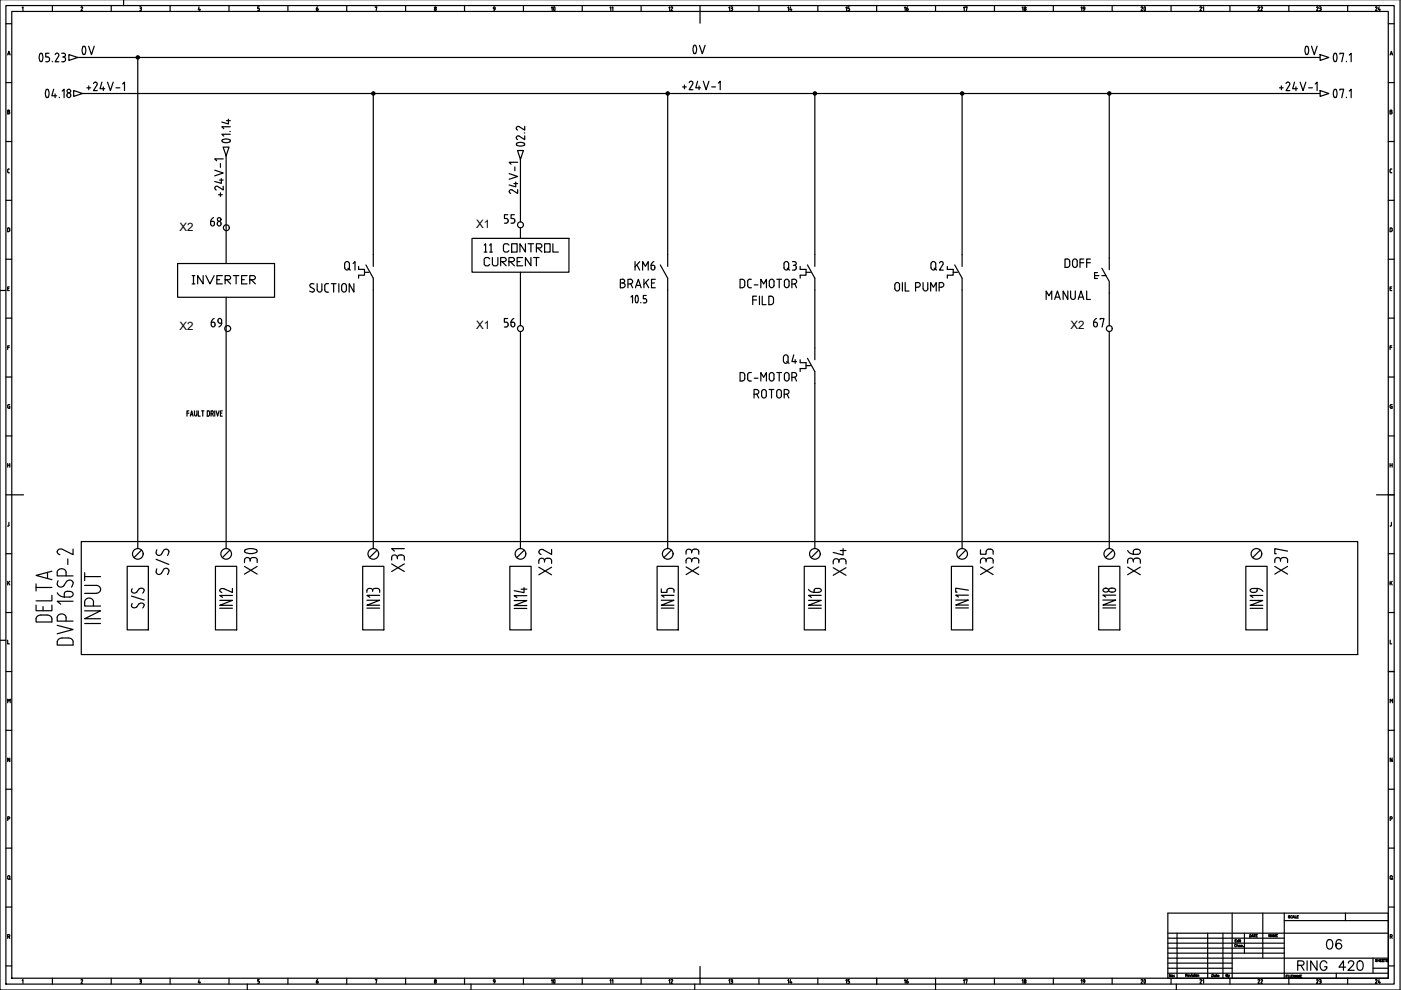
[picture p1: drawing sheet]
<svg xmlns="http://www.w3.org/2000/svg" width="297mm" height="210mm" viewBox="0 0 297 210" stroke-linecap="round" stroke-linejoin="round" font-family="sans-serif">
<!-- layer: 035 -->
<g fill="none" stroke="#000" stroke-width=".25">
<path d="M26.2 -.1v1.3M296.8 -.1v210h-296.8v-210M1.2 5h1.3M1.2 17.5h1.3M1.6 11.7l.3-.8 .2 .8M1.7 11.4h.4M2.5 2.4h291.8v205h-291.8zM4.7 1.6l.2-.1v.8M11.1 1.2v1.2M17.2 1.6l.1-.1h.2l-.3 .8h.3M23.6 1.2v1.2M29.6 1.5h.3l-.1 .3"/>
<path d="M29.6 2.3h.2M29.7 1.8h.1M29.8 1.8l.2 .2M30 2v.1M30 2.1l-.2 .1M36.1 1.2v1.2M42.2 1.5l-.2 .6h.5M42.4 1.9v.4M48.6 1.2v1.2M54.6 2.3h.2M54.9 1.5h-.3v.3l.4 .2M55 2v.1"/>
<path d="M55 2.1l-.2 .1M61 1.2v1.2M73.5 1.2v1.2M79.6 1.6l.3-.1-.2 .8M86 1.2v1.2M92.5 2v.1M92.5 2l-.2-.2-.2 .3 .2 .1 .2-.1M98.5 1.2v1.2M111 1.2v1.2M123.4 1.2v1.2M135.9 1.2v1.2M148.4 1.2v1.2"/>
<path d="M160.9 1.2v1.2M173.4 1.2v1.2M185.9 1.2v1.2M198.4 1.2v1.2M210.8 1.2v1.2M223.3 1.2v1.2M235.8 1.2v1.2M248.3 1.2v1.2M260.8 1.2v1.2M273.3 1.2v1.2M285.7 1.2v1.2M294.3 5h1.3"/>
<path d="M294.3 17.5h1.3M294.7 11.7l.3-.8 .3 .8M294.8 11.4h.4M1.2 30h1.3M1.6 36.4l.2 .2M1.6 23.7h.2M1.8 36.6h.2M1.8 35.8h.2M1.8 35.8l-.2 .2v.4M1.9 23.3l.1 .2-.1 .2 .2 .2-.1 .2h-.4v-.7h.2M294.3 30h1.3M294.7 36.4l.4 .2"/>
<path d="M294.7 23.7h.2M294.9 23.4h-.2v.7h.2M294.9 23.3l.2 .2-.2 .2 .3 .2-.3 .2M295.1 35.8l-.3 .1-.1 .5M1.2 42.5h1.3M1.2 55h1.3M1.8 48.3h-.2v.8h.2M1.8 48.3a.5 .5 0 0 1 .2 .7l-.2 .1M294.3 42.5h1.3M294.3 55h1.3M294.9 49.1l.2-.1 .1-.4-.1-.2-.4-.1v.8h.2M0 61.6h1.2"/>
<path d="M1.2 67.5h1.3M1.2 79.9h1.3M1.6 61.2h.3M1.6 73.7h.4M2 60.8h-.4v.8h.4M2 73.3h-.4v.8M294.3 67.5h1.3M294.3 79.9h1.3M294.7 61.2h.3M294.7 73.7h.4M295.1 60.8h-.4v.8h.4M295.1 73.3h-.4v.8"/>
<path d="M1.2 92.4h1.3M1.6 98.6h.5M1.6 98.3v.8M1.9 86.1h.2v.5h-.3M2.1 85.8h-.4l-.1 .2v.3l.3 .3M2.1 98.3v.8M294.3 92.4h1.3M294.7 86v.4M294.7 98.3v.8M294.7 98.6h.5M294.7 86.3l.3 .3M295 86.1h.2v.5h-.2"/>
<path d="M295.2 85.8h-.4l-.1 .2M295.2 98.3v.8M1.2 104.9h1.3M1.2 117.4h1.3M1.6 111.5h.1M1.9 110.8v.6l-.2 .1M294.3 104.9h1.3M294.3 117.4h1.3M295 110.8v.6l-.3 .1M0 135.8h1.2M1.2 129.9h1.3M1.6 135.7v.8h.4"/>
<path d="M1.6 123.2v.8M1.8 123.5l.3 .5M2.1 123.2l-.5 .5M294.3 129.9h1.3M294.7 123.2v.8M294.7 135.7v.8h.4M294.9 123.5l.3 .5M295.2 123.2l-.5 .5M1.2 142.4h1.3M1.2 154.8h1.3M1.6 149v-.8l.3 .4 .3-.4v.8M294.4 142.4h1.2"/>
<path d="M294.4 154.8h1.2M294.7 149v-.8l.3 .4 .3-.4v.8M1.2 167.3h1.3M1.2 179.8h1.3M1.6 173.6h.4v-.4h-.4v.8M2.1 160.7v.8l-.5-.8v.8M294.4 167.3h1.2M294.4 179.8h1.2M294.7 173.6h.4v-.4h-.4v.8M295.2 160.7v.8l-.5-.8v.8M1.2 192.3h1.3M1.6 186.2v-.3l.3-.3 .2 .3v.3"/>
<path d="M1.6 186.2l.3 .3 .2-.3M1.6 198.6l.4-.1v-.3h-.4v.8M1.9 198.6l.2 .4M1.9 186.3l.3 .2M247.6 200h24.7M247.6 198.9h24.7M249.6 197.9v9.5M256.1 197.9v9.5M259.3 197.9v9.5M263.8 197.9v4.2M267.7 193.6v9.6M272.3 195.2h22"/>
<path d="M285.3 193.6v1.6M294.4 192.3h1.2M294.7 186.2v-.3l.3-.3 .2 .3v.3M294.7 186.2l.3 .3 .2-.3M294.7 198.6l.4-.1v-.3h-.4v.8M295 198.6l.2 .4M295 186.3l.3 .2M1.2 204.8h1.3M4.7 207.9l.2-.2v.8M11.1 207.4v1.3M17.2 207.8l.1-.1 .2 .1-.3 .7h.3M23.6 207.4v1.3"/>
<path d="M29.6 207.7h.2M29.7 208h.1M29.8 207.7l.2 .2-.2 .1M29.8 208l.2 .2M30 208.2v.1M30 208.3l-.4 .2M36.1 207.4v1.3M42.2 207.7l-.2 .6h.5M42.4 208.1v.4M48.6 207.4v1.3M52.4 208.7v1.2M54.9 207.7h-.3v.3l.4 .2"/>
<path d="M55 208.2v.1M55 208.3l-.4 .2M61 207.4v1.3M73.5 207.4v1.3M79.6 207.8l.3-.1-.2 .8M86 207.4v1.3M92.5 208.2v.1M92.5 208.2l-.2-.2-.2 .3 .2 .2 .2-.2M98.5 207.4v1.3M99.9 208.7v1.2M111 207.4v1.3M123.4 207.4v1.3"/>
<path d="M135.9 207.4v1.3M147.3 208.7v1.2M148.4 207.4v1.3M160.9 207.4v1.3M173.4 207.4v1.3M185.9 207.4v1.3M198.4 207.4v2.5M210.8 207.4v1.3M223.3 207.4v1.3M235.8 207.4v1.3M247.6 203.2h13.6M247.6 204.2h13.6"/>
<path d="M247.6 205.3h13.6M247.6 202.1h24.7M247.6 201h24.7M247.6 206.3h46.7M248.3 207.4v1.3M249.4 208.7v1.2M291.1 205.3h3.2M294.4 204.8h1.2"/>
<circle cx="92.3" cy="1.6" r=".18"/>
<circle cx="92.3" cy="207.9" r=".18"/>
</g>
<!-- layer: 07 -->
<path d="M1.2 1.2h294.4v207.5h-294.4zM148.4 2.4v2.5M2.5 104.9h2.5M291.8 104.9h2.5M247.6 193.6h46.7v13.8h-46.7zM247.6 197.9h46.7M261.2 193.6v13.8M272.3 193.6v13.8M148.4 204.9v2.5M261.2 203.2h33.1" fill="none" stroke="#000" stroke-width=".25"/>
<!-- layer: 025 -->
<g fill="none" stroke="#000" stroke-width=".25">
<path d="M261.9 199.5h.1M262.2 199.2h-.3v.5h.3M262.6 199.5l-.1-.1a.16 .16 0 0 0-.2 .2 .16 .16 0 0 0 .3 .1M262.6 199.2v.5M262.7 199.3h.1M262.8 199.4v.3M262.9 199.4h.2M263 199.2l.1 .5M265 198.2l.3 .1-.1 .3-.2 .1zM265.4 198.7l.2-.5 .2 .5M265.5 198.5h.2M265.8 198.2h.4"/>
<path d="M266 198.2v.5M266.3 198.4h.2M266.6 198.2h-.3v.5h.3M269.4 198.1v.5l-.4-.5v.5M269.5 198.6l.2-.5 .2 .5M269.6 198.5h.2M270 198.6v-.5l.2 .5 .2-.5v.5M270.6 198.4h.1M270.9 198.1h-.3v.5h.3M273.5 194.2h-.3l.3 .3v.1h-.3M274 194.3a.18 .18 0 0 0-.2-.2 .18 .18 0 0 0-.2 .2v.2a.18 .18 0 0 0 .2 .1 .18 .18 0 0 0 .2-.1M274.1 194.6l.2-.5 .2 .5"/>
<path d="M274.2 194.5h.2M274.6 194.1v.5h.3M275 194.4h.2M275.3 194.1h-.3v.5h.3M248.3 206.6v.5l-.4-.5v.5M248.9 206.8h.1M248.9 207.1h.1M251.4 206.8l.3-.2-.3-.1v.5M251.5 206.8l.2 .2M251.8 206.9h.3v-.2a.17 .17 0 0 0-.2 .1 .17 .17 0 0 0 0 .2 .17 .17 0 0 0 .2 0M262.1 200.4l-.2-.2-.1 .2 .1 .3 .2-.1M262.3 200.5l.2-.1 .1 .3"/>
<path d="M262.3 200.2v.5M262.7 200.5h.3v-.1a.18 .18 0 0 0-.3 .2 .16 .16 0 0 0 .3 .1M263.4 200.5v-.1a.18 .18 0 0 0-.3 .2 .16 .16 0 0 0 .3 .1M263.6 200.7h.1M292 203.5h-.4l.4 .2-.2 .2-.2-.1M292.1 203.4v.5M292.1 203.6h.4M292.5 203.4v.5M292.7 203.6h.1M293 203.4h-.3v.5h.3M293.1 203.6h.2M293.4 203.4h-.3v.5h.3"/>
<path d="M293.5 203.4h.3M293.6 203.4v.5M294.3 203.5h-.4l.4 .2-.2 .2-.2-.1"/>
<circle cx="248.6" cy="206.9" r=".16"/>
</g>
<!-- layer: SYMS -->
<g fill="none" stroke="#000" stroke-width=".25">
<path d="M15.6 19.2l1.9 .6-1.9 .6zM279.9 19.2l1.8 .6-1.8 .6zM47.3 31.2h1.3l-.7 1.9zM77.3 57.7h.9M77.6 56.2l1.5 2.8v2.5M79.1 54v2.5M141.6 59v2.5M170.9 57.7h.9M171.2 56.2l1.6 2.8v2.5M172.8 54v2.5M202.1 57.7h.9M202.4 56.2l1.6 2.8v2.5"/>
<path d="M204 54v2.5M233.6 56.9l1.6 2.8v2.5M233.6 58.4h.9M235.2 54.7v2.5M170.9 77.5h.9M171.2 76l1.6 2.8v2.5M172.8 73.8v2.5M17.2 114.8h270.7v24h-270.7zM79.9 116.6l-1.6 1.6M111.1 116.6l-1.5 1.6M142.3 116.6l-1.5 1.6M173.6 116.6l-1.6 1.6"/>
<path d="M204.8 116.6l-1.6 1.6M236 116.6l-1.6 1.6M267.2 116.6l-1.6 1.6M27 120.1h4.5v13.5h-4.5zM45.7 120.1h4.5v13.5h-4.5zM76.9 120.1h4.5v13.5h-4.5zM108.1 120.1h4.5v13.5h-4.5zM139.3 120.1h4.5v13.5h-4.5zM170.5 120.1h4.5v13.5h-4.5zM201.7 120.1h4.5v13.5h-4.5zM232.9 120.1h4.5v13.5h-4.5zM264.1 120.1h4.5v13.5h-4.5z"/>
<circle cx="29.2" cy="12.2" r=".35"/>
<circle cx="29.2" cy="12.2" r=".22"/>
<circle cx="29.2" cy="12.2" r=".12"/>
<circle cx="79.2" cy="19.8" r=".35"/>
<circle cx="79.2" cy="19.8" r=".22"/>
<circle cx="79.2" cy="19.8" r=".12"/>
<circle cx="141.6" cy="19.8" r=".35"/>
<circle cx="141.6" cy="19.8" r=".22"/>
<circle cx="141.6" cy="19.8" r=".12"/>
<circle cx="172.8" cy="19.8" r=".35"/>
<circle cx="172.8" cy="19.8" r=".22"/>
<circle cx="172.8" cy="19.8" r=".12"/>
<circle cx="204" cy="19.8" r=".35"/>
<circle cx="204" cy="19.8" r=".22"/>
<circle cx="204" cy="19.8" r=".12"/>
<circle cx="235.2" cy="19.8" r=".35"/>
<circle cx="235.2" cy="19.8" r=".22"/>
<circle cx="235.2" cy="19.8" r=".12"/>
<circle cx="79.2" cy="117.4" r="1.13"/>
<circle cx="110.4" cy="117.4" r="1.13"/>
<circle cx="141.6" cy="117.4" r="1.13"/>
<circle cx="172.8" cy="117.4" r="1.13"/>
<circle cx="204" cy="117.4" r="1.13"/>
<circle cx="235.2" cy="117.4" r="1.13"/>
<circle cx="266.4" cy="117.4" r="1.13"/>
</g>
<!-- layer: TAGS -->
<g fill="none" stroke="#000" stroke-width=".25">
<path d="M17.9 129.5h3.4l-3.4 1.7h3.4M17.9 124.1h2.5a.84 .84 0 0 1 .9 .9 .84 .84 0 0 1-.9 .8M17.9 132.2h3.4M17.9 125.8h2.5M17.9 122.3h3.4M17.9 121.4v1.7M19.8 128.5v-.9a.95 .95 0 0 0-.9-.8 .95 .95 0 0 0-1 .8v.9h3.4M27.9 126.4l2.7 .8M28 127.9a.61 .61 0 0 0 .1 1 .61 .61 0 0 0 .9-.2l.4-.6a.6 .6 0 0 1 .9-.1 .6 .6 0 0 1 0 .9M28 124.8a.61 .61 0 0 0 .1 .9 .61 .61 0 0 0 .9-.2M46.6 127.3h2.7l-2.7 1h2.7M46.6 129h2.7"/>
<path d="M49.3 126.3h-2.7l.6 .4M77.8 127.3h2.7l-2.7 1h2.7M77.8 128.9h2.7M77.8 125.2v.4M77.8 125.2a.65 .65 0 0 1 .6-.5 .65 .65 0 0 1 .6 .5M79 125.2v.2M79.6 124.7a.71 .71 0 0 1 .9 .5M79.6 124.7l-.3 .1-.3 .4M80.5 126.2h-2.7l.6 .4M80.5 125.2v.4M109 127.3h2.7l-2.7 1.1h2.7M109 129h2.7"/>
<path d="M110.5 124.9h1.2M111.1 124.6v1.1l-2.1-.5M111.7 126.3h-2.7l.6 .4M140.2 127.3h2.7l-2.7 1h2.7M140.2 124.9v.7h1.2v-.4M140.2 128.9h2.7M142.3 124.7a.7 .7 0 0 0-.9 .5M142.9 126.2h-2.7l.6 .4M142.9 125.2v.4M171.4 125a1.4 1.4 0 0 0 1.2 .6M171.4 127.3h2.7l-2.7 1h2.7M171.4 129h2.7"/>
<path d="M172.6 125.2v.4h.9M173.2 124.8l-.4 .1-.2 .3M173.5 124.7l.3 .1 .3 .4-.3 .3-.3 .1M174.1 126.2h-2.7l.6 .5M202.6 127.2h2.7l-2.7 1.1h2.7M202.6 128.9h2.7M205.3 126.2h-2.7l.6 .4M205.3 125.1l-2.7-.4v.9h.3M233.8 127.2h2.7l-2.7 1.1h2.7M233.8 128.9h2.7M233.9 124.9a.69 .69 0 0 1 1.2 .2 .57 .57 0 0 1-.7 .4 .57 .57 0 0 1-.5-.6zM235.6 125.6h.3"/>
<path d="M235.6 124.7l-.3 .1-.3 .3 .3 .4h.3M235.9 124.7l.3 .1 .3 .3-.3 .4h-.3M236.5 126.2h-2.7l.6 .4M265 127.3h2.7l-2.7 1h2.7M265 129h2.7M266.5 124.8v.4M266.6 125.2a.86 .86 0 0 1-1.6 0l.1-.2a2.3 2.3 0 0 1 2.6 .4M267.7 126.3h-2.7l.6 .4"/>
</g>
<!-- layer: MISC -->
<g fill="none" stroke="#000" stroke-width=".25">
<path d="M13.3 116.5a.65 .65 0 0 0-1 .2 .65 .65 0 0 0 .4 .9M15.5 116.4v1.2l-2.2-1.1M12.1 136.1v.7h3.4v-.7M12.1 132.6l3.4 .9-3.4 .9M12.1 130.9v.8h3.4M12.1 121.3v.8h3.4M13.2 135.3h1.3a.94 .94 0 0 1 1 .8M13.2 135.3a.94 .94 0 0 0-1.1 .8M13.6 126.6h1.2M14.1 123.3l.3-.3a.78 .78 0 0 1 1.1 .6M14.4 125.4h.4M14.8 125.4a.62 .62 0 0 1 .7 .6 .62 .62 0 0 1-.7 .6"/>
<path d="M15.5 127.5h-3.4l.8 .6M15.5 123.6l-.4 .9"/>
</g>
<g fill="none" stroke="#000" stroke-width=".25">
<path d="M16.5 12.2h263.4M17.5 19.8h262.4M29.2 12.2v104.1M79.1 19.8v34.2M141.6 19.8v34.2M172.8 19.8v34.2M204 19.8v34.2M235.2 19.8v34.9M47.9 33.1v22.8M110.3 33.8v13.2M37.7 55.9h20.5v7.1h-20.5zM100.1 50.5h20.5v7.2h-20.5z"/>
<path d="M102.7 52l.3-.3v1.7M102.7 53.4h.5M103.8 52l.3-.3v1.7M103.8 54.9l-.3-.3h-.5l-.3 .3v1.2l.3 .3h.5l.3-.3M103.8 53.4h.6M104.4 54.6v1.5l.3 .3h.6l.3-.3v-1.5M106.2 55.5h.8l.3-.3v-.3l-.3-.3h-.8v1.8M106.4 55.5l.9 .9M107.9 52l-.3-.3h-.6l-.3 .3v1.1l.3 .3h.6l.3-.3M107.9 55.5h.9l.3-.3v-.3l-.3-.3h-.9v1.8M108.2 55.5l.9 .9M108.5 51.7h1.1v1.7h-1.1z"/>
<path d="M109.6 55.5h.6M110.3 48.3v2.2M110.3 57.7v11.4M110.8 54.6h-1.2v1.8h1.2M111.4 51.7v1.7l-1.2-1.7v1.7M112 51.7h1.1M112.6 54.6v1.8l-1.2-1.8v1.8M112.6 51.7v1.7M113.1 54.6h1.2M113.7 52.6h.9l.3-.3v-.3l-.3-.3h-.9v1.7M113.7 54.6v1.8M114 52.6l.9 .8"/>
<path d="M115.5 51.7h1.1v1.7h-1.1zM117.2 51.7v1.7h1.2M47.9 63v53.3M79.1 61.5v54.8M110.3 70.3v46M141.6 61.5v54.8M172.8 61.5v12.3M204 61.5v54.8M235.2 62.2v6.9M235.2 70.3v46M172.8 81.3v35"/>
</g>
<!-- layer: DESCCHILD -->
<g fill="none" stroke="#000" stroke-width=".25">
<path d="M191.3 59.9v1.8M191.9 59.9v1.8h.8M194.6 59.9h-.5v1.8M194.6 59.9a.5 .5 0 0 1 .5 .5 .5 .5 0 0 1-.5 .5M195.7 59.9v1.3M196.7 59.9v1.3a.5 .5 0 0 1-.5 .5 .5 .5 0 0 1-.5-.5M66.1 60.1l.5 .1M66.1 60.1l-.3 .2-.1 .3 .7 .6a.44 .44 0 0 1 .1 .6 .44 .44 0 0 1-.7 0l-.1-.1M67.2 60.1l.1 1.3a.5 .5 0 0 0 .5 .5 .5 .5 0 0 0 .5-.5M68.2 60.1v1.3M69.3 61.9h.3M69.3 60.1h.3"/>
<path d="M69.3 60.1l-.4 .3v.2v1.1l.4 .2M70.3 60.1h.9M70.7 60.1v1.8M71.8 60.1v1.8M72.7 60.2a.5 .5 0 0 1 .7 .4v.8a.51 .51 0 0 1-.5 .5 .51 .51 0 0 1-.5-.5l.1-.8zM75 60.1v1.8l-1-1.8v1.8M160.4 62.8h-.8v1.8M161 62.8v1.8M161.6 62.8v1.8h.8M163.4 62.8h-.4v1.8h.4M164 63.3l-.1 1-.4 .3M189.7 60.4v.8"/>
<path d="M189.7 60.4a.5 .5 0 0 1 .5-.5 .5 .5 0 0 1 .5 .5M190.7 60.4v.8a.5 .5 0 0 1-.5 .5 .5 .5 0 0 1-.5-.5M194.1 60.9h.5M197.3 61.7v-1.8l.6 1 .6-1v1.8M199.1 60.9h.5a.49 .49 0 0 0 .5-.5 .49 .49 0 0 0-.5-.5h-.5v1.8"/>
</g>
<!-- layer: XREF -->
<g fill="none" stroke="#000" stroke-width=".25">
<path d="M8.5 11.4a1.68 1.68 0 0 0 0 1.6M8.5 11.4l.2-.1a1.23 1.23 0 0 1 0 1.8l-.2-.1M9.7 13.1h.4M10.1 12.1a.51 .51 0 0 1 .4 .5 .51 .51 0 0 1-.4 .5M10.2 19l-.2-.1a1.2 1.2 0 0 0 0 1.8l.2-.1M10.2 19a1.68 1.68 0 0 1 0 1.6M10.4 11.3h-.7v.8h.4M11.1 13v.1M11.4 18.9l-.4 1.4h1M11.7 19.9v.8M13.2 19.3l.4-.4v1.8M282.9 19l.2-.1a1.2 1.2 0 0 1 0 1.8h-.1a1.38 1.38 0 0 1-.1-1.7z"/>
<path d="M282.9 11.4l.2-.1a1.23 1.23 0 0 1 0 1.8l-.2-.1M284.1 19.1v-.2h.8l-.4 1.8M284.1 11.5v-.2h.8l-.4 1.8M285.5 13v.1M286.1 19.3l.4-.4v1.8M286.1 11.7l.4-.4v1.8M12.6 20.6v.1M14.2 20.1a.43 .43 0 0 0 .4 .6 .43 .43 0 0 0 .4-.6M14.2 20.1a.39 .39 0 0 1 .4-.4 .39 .39 0 0 1 .4 .4M47.2 29.7l-.1 .3a1.44 1.44 0 0 0 1.7 .1M47.2 29.7a1.68 1.68 0 0 1 1.6 0M48 25.6h.8"/>
<path d="M48.4 25.3v1l-1.4-.4M48.7 27.9h.1M48.7 29.7v.3M48.8 28.5h-1.8l.4 .4M48.8 26.9h-1.8l.4 .4M109.6 30.4a1.24 1.24 0 0 1 1.7 .2 1.2 1.2 0 0 1-1.8 0zM110.1 28.9a.4 .4 0 0 0-.6 .1 .4 .4 0 0 0 .3 .6M111.1 28.2h.2M111.3 28.8v.8l-1.2-.7M111.3 26.8v.8l-1.2-.8a.4 .4 0 0 0-.6 .2 .4 .4 0 0 0 .3 .6M285.5 20.6v.1"/>
<circle cx="14.6" cy="19.3" r=".39"/>
</g>
<!-- layer: WIREREF_DEST -->
<g fill="none" stroke="#000" stroke-width=".25">
<path d="M18.4 18.6h.8M18.8 18.2v.8M19.8 17.7l.1-.1a.4 .4 0 0 1 .5-.1 .4 .4 0 0 1 .2 .5l-.8 1.2h.8M21.6 17.4l-.4 1.4h1M21.9 18.4v.8M22.8 17.4l.6 1.8 .6-1.8M24.6 18.6h.8M26 17.8l.4-.4v1.8M45.5 36.1l1.8 .6-1.8 .6M46.5 38.2h.8M46.7 34.7v.8M46.9 37.9v1l-1.4-.4"/>
<path d="M47.3 39.5v.8l-1.2-.8a.41 .41 0 0 0-.5 .2 .41 .41 0 0 0 .3 .6M47.3 33.7h-1.8l.4 .4M46.3 41.3h.8M46.7 40.9v.8"/>
</g>
<!-- layer: WIRENO -->
<g fill="none" stroke="#000" stroke-width=".25">
<path d="M144.7 18.4h.8M145.1 18v.8M146.1 17.5l.1-.1a.4 .4 0 0 1 .5-.1 .4 .4 0 0 1 .2 .5M146.9 17.8l-.8 1.2h.8M147.9 17.2l-.4 1.4h1M148.2 18.2v.8M149.1 17.2l.6 1.8 .6-1.8M150.9 18.4h.8M152.3 17.6l.4-.4v1.8M39.6 87.6h.4M40 87.1h-.4v1.1M40.3 88.2l.3-1.1 .3 1.1"/>
<path d="M40.4 87.9h.5M41.2 87.1l.1 1 .2 .1 .2-.1v-1M42 87.1v1.1h.4M42.7 87.1h.5M43 87.1v1.1M44.2 87.1l.2 .2v.6l-.1 .3h-.4v-1.1h.3M45 87.1h-.3v1.1M45 87.1l.2 .1v.4l-.5 .1M45 87.7l.2 .5M45.5 87.1v1.1M45.8 87.1l.3 1.1 .3-1.1M46.7 87.6h.3"/>
<path d="M47.1 87.1h-.4v1.1h.4"/>
</g>
<!-- layer: WIREREF -->
<path d="M271.3 18.6h.8M271.7 18.2v.8M272.7 17.7a.41 .41 0 0 1 .5-.3 .41 .41 0 0 1 .2 .6l-.7 1.2h.8M274.5 17.4l-.4 1.4h1M274.8 18.4v.8M275.7 17.4l.6 1.8 .6-1.8M277.5 18.6h.8M278.8 17.8l.5-.4v1.8" fill="none" stroke="#000" stroke-width=".25"/>
<!-- layer: XREFCHILD -->
<path d="M133.8 63l.3-.4v1.6M134.8 62.7a1.12 1.12 0 0 0 .2 1.5l.2-.1M135.2 62.7a1.47 1.47 0 0 1 0 1.4M135.9 64.1v.1M137.1 63.7l-.2 .5h-.5" fill="none" stroke="#000" stroke-width=".25"/>
<g font-size="8.8">
<text x="38.1" y="124.2" transform="rotate(-90 38.1 124.2)">S/S</text>
<text x="56.4" y="123.1" transform="rotate(-90 56.4 123.1)">X30</text>
</g>
<g font-size="7.1">
<text x="13.8" y="13.8">0V</text>
<text x="143.2" y="13.4">0V</text>
<text x="273" y="13.8">0V</text>
<text x="12" y="133.3" transform="rotate(-90 12 133.3)">DELTA</text>
</g>
<g font-size="6.2">
<text x="86.8" y="122.4" transform="rotate(-90 86.8 122.4)">X31</text>
<text x="117.8" y="123.1" transform="rotate(-90 117.8 123.1)">X32</text>
<text x="149.2" y="123.1" transform="rotate(-90 149.2 123.1)">X33</text>
<text x="180.3" y="123.1" transform="rotate(-90 180.3 123.1)">X34</text>
<text x="242.7" y="123.1" transform="rotate(-90 242.7 123.1)">X36</text>
</g>
<g font-size="5.7">
<text x="211.3" y="123.1" transform="rotate(-90 211.3 123.1)">X35</text>
<text x="273.8" y="123.1" transform="rotate(-90 273.8 123.1)">X37</text>
</g>
<g font-size="5.3">
<text x="280.1" y="202.5">06</text>
<text x="273.8" y="207.1">RING 420</text>
</g>
<g font-size="4.9">
<text x="110.8" y="42.3" transform="rotate(-90 110.8 42.3)">24V-1</text>
<text x="43.4" y="49">68</text>
<text x="105.8" y="48.7">55</text>
<text x="72" y="58.6">Q1</text>
<text x="133.3" y="58.6">KM6</text>
<text x="165.1" y="58.6">Q3</text>
<text x="196.1" y="58.6">Q2</text>
<text x="224.4" y="57.9">DOFF</text>
<text x="39.5" y="61.4">INVERTER</text>
<text x="130.2" y="62.1">BRAKE</text>
<text x="155.6" y="62.1">DC-MOTOR</text>
<text x="220.5" y="64.6">MANUAL</text>
<text x="43.4" y="70.6">69</text>
<text x="105.8" y="70.6">56</text>
<text x="230.7" y="70.6">67</text>
<text x="155.6" y="81.8">DC-MOTOR</text>
<text x="164.7" y="78.3">Q4</text>
<text x="158.7" y="85.7">ROTOR</text>
</g>
<g font-size="4.4">
<text x="115" y="3.9">10</text>
<text x="240.2" y="3.9">20</text>
<text x="115" y="209.9">10</text>
<text x="240.2" y="209.9">20</text>
</g>
<g font-size="3.5">
<text x="66" y="3.5">6</text>
<text x="103" y="3.5">9</text>
<text x="128.1" y="3.5">11</text>
<text x="140.8" y="3.5">12</text>
<text x="153.5" y="3.5">13</text>
<text x="165.8" y="3.5">14</text>
<text x="178.2" y="3.5">15</text>
<text x="190.5" y="3.5">16</text>
<text x="203.2" y="3.5">17</text>
<text x="215.5" y="3.5">18</text>
<text x="227.9" y="3.5">19</text>
<text x="256.1" y="3.5" transform="rotate(-90 256.1 3.5)">21</text>
<text x="268.5" y="3.5" transform="rotate(-90 268.5 3.5)">22</text>
<text x="280.8" y="3.5" transform="rotate(-90 280.8 3.5)">23</text>
<text x="290.3" y="3.5">24</text>
<text x="66" y="209.5">6</text>
<text x="103" y="209.5">9</text>
<text x="128.1" y="209.5">11</text>
<text x="140.8" y="209.5">12</text>
<text x="153.5" y="209.5">13</text>
<text x="165.8" y="209.5">14</text>
<text x="178.2" y="209.5">15</text>
<text x="190.5" y="209.5">16</text>
<text x="203.2" y="209.5">17</text>
<text x="215.5" y="209.5">18</text>
<text x="227.9" y="209.5">19</text>
<text x="256.1" y="209.5" transform="rotate(-90 256.1 209.5)">21</text>
<text x="261.4" y="208.5" transform="rotate(-90 261.4 208.5)">By</text>
<text x="268.5" y="209.5" transform="rotate(-90 268.5 209.5)">22</text>
<text x="280.8" y="209.5" transform="rotate(-90 280.8 209.5)">23</text>
<text x="290.3" y="209.5">24</text>
</g>
<g font-size="2.4">
<text x="38" y="48.9">X2</text>
<text x="100.9" y="48.4">X1</text>
<text x="38" y="70">X2</text>
<text x="100.9" y="69.7">X1</text>
<text x="227" y="69.7">X2</text>
</g>
</svg>
